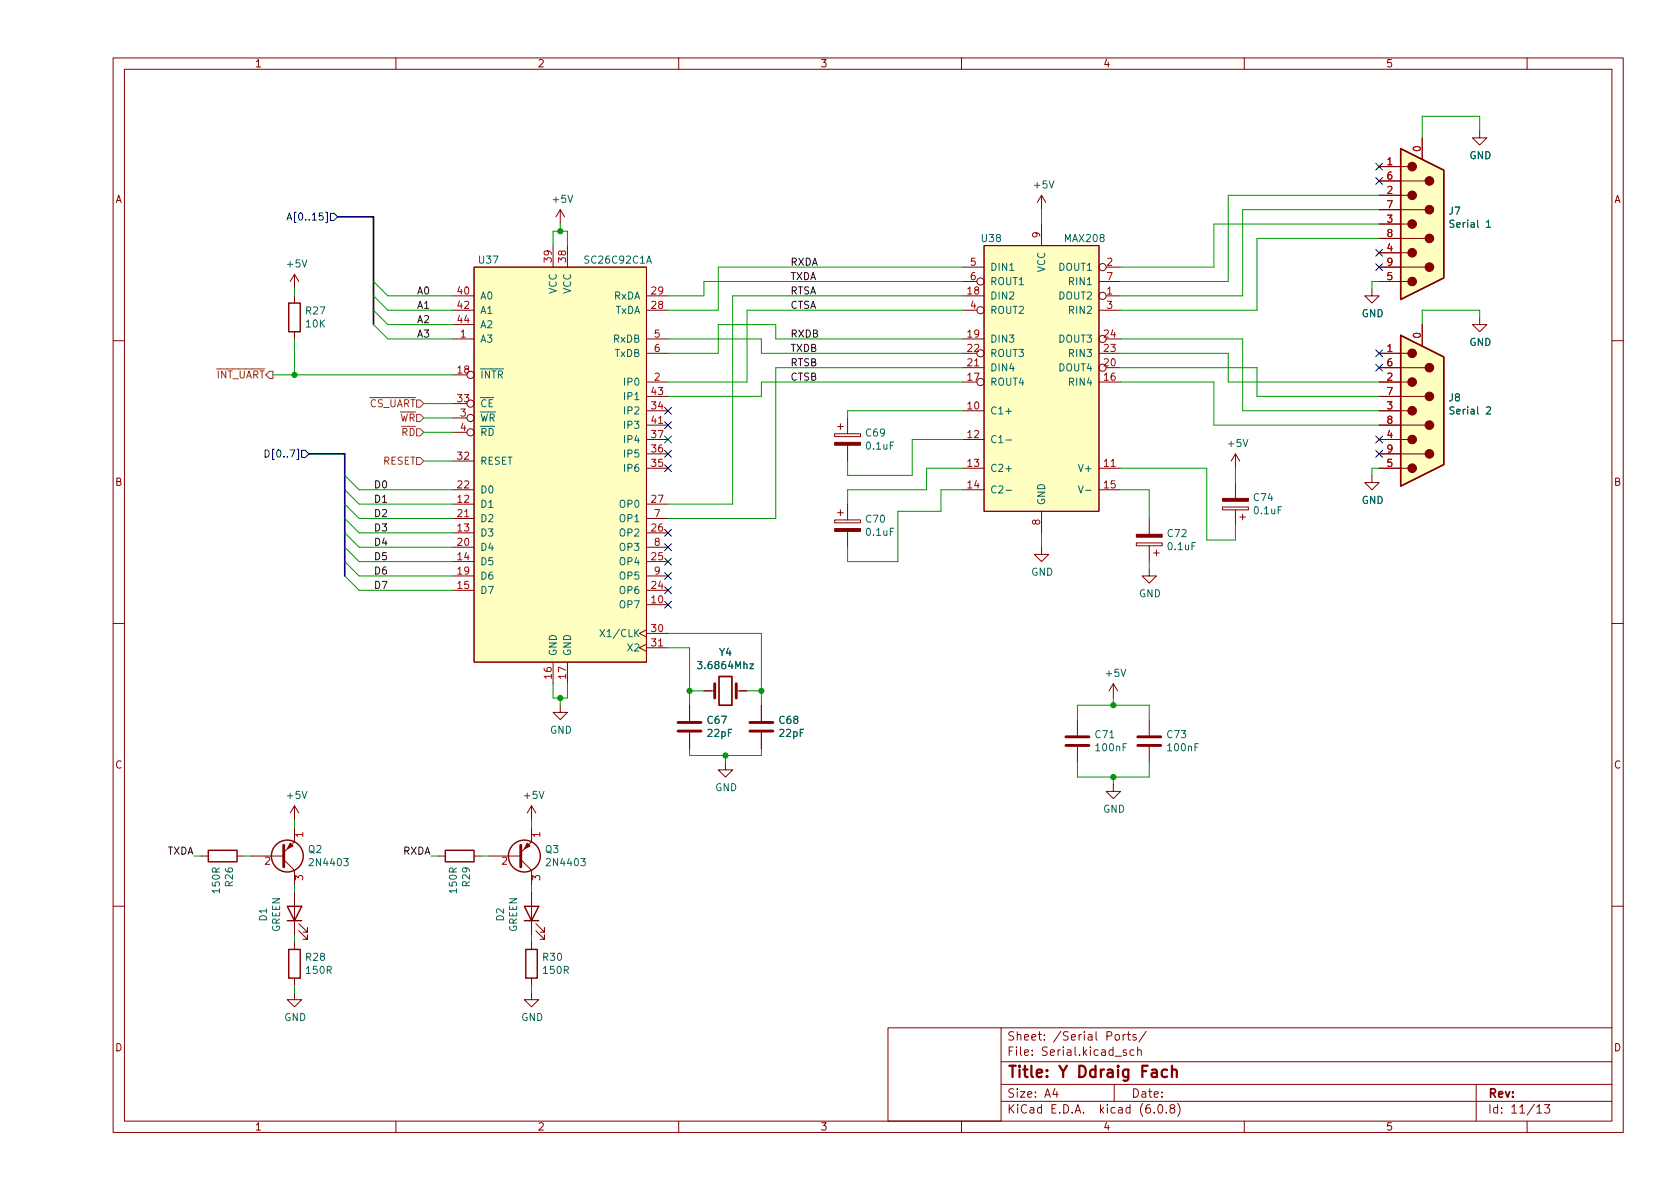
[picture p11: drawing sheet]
<svg xmlns="http://www.w3.org/2000/svg" width="297mm" height="210mm" viewBox="0 0 297 210" stroke-linecap="round" stroke-linejoin="round" font-family="sans-serif">
<g fill="none" stroke="#840000" stroke-width=".18">
<path d="M20 10.2h267v190.1h-267zM22 12.2h263v186.1h-263zM70 10.2v2M120 10.2v2M170 10.2v2M220 10.2v2M270 10.2v2M99.1 37.1l-.8 1.2M99.1 37.1v2.5M99.1 37.1l.7 1.2M184.1 34.5v2.6M184.1 39.6v3.8"/>
<path d="M184.1 34.5l-.7 1.3M184.1 34.5l.8 1.3M243.8 29.5h5.1M243.8 32h8.2M243.8 34.5h5.1M243.8 37.1h8.2M243.8 39.6h5.1M251.5 24.4v3.8M261.6 23.1v1.3h1.3l-1.3 1.2-1.3-1.2h1.3M52.1 48.5v2.5M52.1 52.3v1.3M52.1 58.7v1.2"/>
<path d="M52.1 48.5l-.8 1.3M52.1 48.5l.7 1.3M80 59.9h3.8M80 54.9h3.8M80 52.3h3.8M80 57.4h3.8M83.8 47.2h30.5v69.9h-30.5zM97.8 43.4v3.8M100.3 43.4v3.8M114.3 59.9h3.8M114.3 54.9h3.8M114.3 52.3h3.8"/>
<path d="M170.2 47.2h3.8M170.2 49.8h2.5M170.2 59.9h3.8M170.2 54.9h2.5M170.2 52.3h3.8M174 43.4h20.3v47h-20.3zM194.3 49.8h3.8M194.3 54.9h3.8M195.6 47.2h2.5M195.6 59.9h2.5M195.6 52.3h2.5M242.6 51v1.3h1.2l-1.2 1.3-1.3-1.3h1.3"/>
<path d="M243.8 42.2h8.2M243.8 44.7h5.1M243.8 47.2h8.2M243.8 49.8h5.1M251.5 57.4v3.8M261.6 56.1v1.3h1.3l-1.3 1.3-1.3-1.3h1.3M20 60.2h2M80 66.3h2.5M80 73.9h2.5M80 71.4h2.5M80 76.4h2.5M114.3 62.5h3.8"/>
<path d="M114.3 67.6h3.8M114.3 70.1h3.8M114.3 72.6h3.8M114.3 75.2h3.8M114.3 77.7h3.8M147.6 76.7h4.5v.5h-4.5zM148.1 75.4h1M148.6 74.9v1M149.9 73.9v2.8M149.9 78.7v2.8M170.2 62.5h2.5M170.2 65h3.8"/>
<path d="M170.2 67.6h2.5M170.2 72.6h3.8M170.2 77.7h3.8M194.3 62.5h3.8M194.3 67.6h3.8M195.6 65h2.5M243.8 62.5h5.1M243.8 65h8.2M243.8 67.6h5.1M243.8 70.1h8.2M243.8 72.6h5.1M243.8 75.2h8.2"/>
<path d="M243.8 77.7h5.1M285 60.2h2M80 89.1h3.8M80 94.2h3.8M80 99.3h3.8M80 96.8h3.8M80 91.7h3.8M80 86.6h3.8M80 81.5h3.8M114.3 80.3h3.8M114.3 82.8h3.8M114.3 89.1h3.8"/>
<path d="M114.3 94.2h3.8M114.3 99.3h3.8M114.3 96.8h3.8M114.3 91.7h3.8M147.6 91.9h4.5v.6h-4.5zM148.1 90.7h1M148.6 90.2v1M149.9 89.1v2.8M149.9 94v2.8M170.2 82.8h3.8M170.2 86.6h3.8M184.1 96.8v1.2h1.3l-1.3 1.3-1.2-1.3h1.2"/>
<path d="M184.1 90.4v3.8M194.3 82.8h3.8M194.3 86.6h3.8M200.9 96h4.6v.5h-4.6zM203.2 91.7v2.8M203.2 96.5v2.8M204 97.8h1M204.5 97.3v1M216.2 89.7h4.5v.5h-4.5zM218.4 80.3v2.5M218.4 85.3v2.8M218.4 90.2v2.8"/>
<path d="M218.4 80.3l-.7 1.2M218.4 80.3l.8 1.2M219.2 91.4h1M219.7 90.9v1M242.6 84.1v1.2h1.2l-1.2 1.3-1.3-1.3h1.3M243.8 80.3h8.2M243.8 82.8h5.1M20 110.2h2M80 104.4h3.8M80 101.8h3.8M97.8 117.1v3.8M100.3 117.1v3.8"/>
<path d="M114.3 111.4l-1.3 .6 1.3 .6M114.3 113.9l-1.3 .6 1.3 .7M114.3 106.9h3.8M114.3 104.4h3.8M114.3 101.8h3.8M114.3 112h3.8M114.3 114.5h3.8M203.2 100.6v1.2h1.3l-1.3 1.3-1.3-1.3h1.3M285 110.2h2M99.1 124.7v1.3h1.2l-1.2 1.2-1.3-1.2h1.3M121.9 124.7v2.8M121.9 129.5v2.8"/>
<path d="M124.5 122.2h1.9M128.3 134.9v1.2h1.2l-1.2 1.3-1.3-1.3h1.3M130.2 122.2h1.9M134.6 124.7v2.8M134.6 129.5v2.8M190.5 127.2v2.8M190.5 132.1v2.8M196.8 138.7v1.2h1.3l-1.3 1.3-1.2-1.3h1.2M196.8 120.9l-.7 1.3M196.8 120.9v2.5M196.8 120.9l.8 1.3M203.2 127.2v2.8"/>
<path d="M203.2 132.1v2.8M35.6 151.4h1.2M41.9 151.4h1.3M44.4 151.4h5.8M50.2 152l1.9 1.9v2.6M52.1 146.3v2.5l-1.9 1.9M52.1 142.5v2.5M52.1 157.7v7.6M52.1 142.5l-.8 1.3M52.1 142.5l.7 1.3M77.5 151.4h1.2M83.8 151.4h1.3"/>
<path d="M86.4 151.4h5.7M92.1 152l1.9 1.9v2.6M94 146.3v2.5l-1.9 1.9M94 142.5v2.5M94 157.7v7.6M94 142.5l-.8 1.3M94 142.5l.7 1.3M20 160.2h2M52.1 175.5v1.3h1.2l-1.2 1.2-1.3-1.2h1.3M52.1 166.6v1.3M52.1 173v1.2M52.8 164.6l1.6 1.5v-.8v.8h-.8"/>
<path d="M52.8 163.3l1.6 1.5v-.7v.7h-.8M94 175.5v1.3h1.2l-1.2 1.2-1.3-1.2h1.3M94 166.6v1.3M94 173v1.2M94.7 164.6l1.6 1.5v-.8v.8h-.8M94.7 163.3l1.6 1.5v-.7v.7h-.8M285 160.2h2M70 198.3v2M120 198.3v2M157 181.8h20v16.5h-20zM170 198.3v2M177 194.8h108"/>
<path d="M177 191.8h108M177 187.8h108M177 181.8h108M186.5 192.5l-.4 1h1M186.9 193v1M197 191.8v3M197.2 183.1l.2-.2 .5 .2v.5l-.1 .3h-.4l-.2-.1zM198.6 182.9v1M199 182.9l-.3 .1-.1 .2M199.1 185.7l-.3-.1-.2 .2v.3l.5 .1v.4h-.5M199.3 182.9h.6M199.5 182.4v1.3l.4 .2"/>
<path d="M200.5 185.7l-.4-.1-.3 .3v.4l.1 .3h.6M200.9 183l-.4-.1-.2 .2 .1 .3 .5 .1v.4h-.6M201.1 185.8l.3-.2 .3 .1 .1 .9M201.1 185.1v1.5M202.6 182.4l-1.2 1.9M204.1 196.7v.1M204.9 195.4l.2-.1a.81 .81 0 0 1 .6 .7 .81 .81 0 0 1-.3 .8h-.2a.81 .81 0 0 1-.6-.6 .81 .81 0 0 1 .3-.8zM206.2 196.7v.1M207.1 196l-.2-.3v-.2l.2-.2 .5 .1 .1 .2-.1 .2-.6 .2-.1 .3v.4l.2 .1h.5l.1-.3-.1-.4-.2-.1M208.2 195.1a1.72 1.72 0 0 1 0 2.3M220 198.3v2M261 191.8v6.5"/>
<path d="M270 198.3v2M271.7 195.8l.5-.5v1.5M271.7 196.8h.9M273.1 195.3h.9l-.5 .6 .4 .1v.7l-.2 .1h-.4l-.2-.1"/>
<circle cx="173.4" cy="49.8" r=".63"/>
<circle cx="173.4" cy="54.9" r=".63"/>
<circle cx="194.9" cy="47.2" r=".63"/>
<circle cx="194.9" cy="59.9" r=".63"/>
<circle cx="194.9" cy="52.3" r=".63"/>
<circle cx="83.2" cy="73.9" r=".63"/>
<circle cx="83.2" cy="66.3" r=".63"/>
<circle cx="83.2" cy="76.4" r=".63"/>
<circle cx="83.2" cy="71.4" r=".63"/>
<circle cx="173.4" cy="67.6" r=".63"/>
<circle cx="173.4" cy="62.5" r=".63"/>
<circle cx="194.9" cy="65" r=".63"/>
</g>
<path d="M206.4 189.2l-.6-.1-.4 .4v.6l.2 .3 .2 .1 .6-.1M207.2 189.3a.5 .5 0 0 1 .9 .1v1.1M207.2 188.5v2" fill="none" stroke="#840000" stroke-width=".4"/>
<g fill="#840000" stroke="#840000" stroke-width=".18">
<path d="M200.9 94.5h4.6v.5h-4.6z"/>
<path d="M216.2 88.1h4.5v.5h-4.5z"/>
<path d="M147.6 93.5h4.5v.5h-4.5z"/>
<path d="M51.3 149.1l.5 .5-1 .5z"/>
<path d="M93.2 149.1l.5 .5-1 .5z"/>
<path d="M147.6 78.2h4.5v.5h-4.5z"/>
<circle cx="249.7" cy="29.5" r=".76"/>
<circle cx="249.7" cy="34.5" r=".76"/>
<circle cx="249.7" cy="39.6" r=".76"/>
<circle cx="249.7" cy="44.7" r=".76"/>
<circle cx="249.7" cy="49.8" r=".76"/>
<circle cx="252.7" cy="32" r=".76"/>
<circle cx="252.7" cy="37.1" r=".76"/>
<circle cx="252.7" cy="42.2" r=".76"/>
<circle cx="252.7" cy="47.2" r=".76"/>
<circle cx="249.7" cy="62.5" r=".76"/>
<circle cx="249.7" cy="67.6" r=".76"/>
<circle cx="249.7" cy="72.6" r=".76"/>
<circle cx="249.7" cy="77.7" r=".76"/>
<circle cx="249.7" cy="82.8" r=".76"/>
<circle cx="252.7" cy="65" r=".76"/>
<circle cx="252.7" cy="70.1" r=".76"/>
<circle cx="252.7" cy="75.2" r=".76"/>
<circle cx="252.7" cy="80.3" r=".76"/>
</g>
<g fill="#ffffc2" stroke="#ffffc2" stroke-width=".18">
<path d="M247.6 26.3l7.7 3.8v19l-7.7 3.9z"/>
<path d="M247.6 59.3l7.7 3.8v19.1l-7.7 3.8z"/>
<path d="M83.8 47.2h30.5v69.9h-30.5z"/>
<path d="M174 43.4h20.3v47h-20.3z"/>
</g>
<g fill="none" stroke="#840000" stroke-width=".25">
<path d="M247.6 26.3l7.7 3.8v19l-7.7 3.9zM51.1 53.6h2v5.1h-2zM247.6 59.3l7.7 3.8v19.1l-7.7 3.8zM36.8 150.4h5.1v2h-5.1zM78.7 150.4h5.1v2h-5.1zM50.8 160.3h2.5l-1.2 2.5zM50.8 162.8h2.5M51.1 167.9h2v5.1h-2zM92.7 160.3h2.5l-1.2 2.5zM92.7 162.8h2.5M93 167.9h2v5.1h-2z"/>
<circle cx="50.8" cy="151.4" r="2.82"/>
<circle cx="92.7" cy="151.4" r="2.82"/>
</g>
<path d="M262.8 39.3l.4-.4v1.3M262.8 40.2h.8M177.9 77.8h.9M262.8 72.1l.5-.2 .3 .4-.8 .9h.8M177.9 86.7h.9M190.7 85.9l.4 1.3 .4-1.3M191.9 86.7h1M106.1 111.3l.8 1.3M106.9 111.3l-.8 1.3M132.6 117.4h.6l-.6 .8h.6" fill="none" stroke="#006464" stroke-width=".18"/>
<path d="M127.1 119.6h2.3v5.1h-2.3z" fill="none" stroke="#840000" stroke-width=".3"/>
<path d="M119.9 129.3h4.1M119.9 127.8h4.1M126.4 120.9v2.5M130.2 120.9v2.5M132.6 129.3h4.1M132.6 127.8h4.1M188.5 131.8h4M188.5 130.3h4M201.2 131.8h4M201.2 130.3h4M50.2 149.5v3.8M92.1 149.5v3.8" fill="none" stroke="#840000" stroke-width=".51"/>
<g fill="none" stroke="#000084" stroke-width=".18">
<path d="M50.7 38.9l.5-1.2 .4 1.2M50.9 38.6h.6M58.4 37.7h.7l.6 .6-.6 .7h-.7zM243.2 31.4l1.2 1.2M243.2 28.8l1.2 1.3M244.4 31.4l-1.2 1.2M244.4 28.8l-1.2 1.3M243.2 44.1l1.2 1.2M243.2 46.6l1.2 1.2M244.4 44.1l-1.2 1.2M244.4 46.6l-1.2 1.2M46.9 79.6a.64 .64 0 0 1 .7 .6 .64 .64 0 0 1-.7 .6z"/>
<path d="M53.3 79.6h.7l.6 .7-.6 .6h-.7zM117.5 79.6l1.2 1.3M117.5 77.1l1.2 1.2M117.5 72l1.2 1.2M117.5 74.6l1.2 1.2M118.7 79.6l-1.2 1.3M118.7 77.1l-1.2 1.2M118.7 72l-1.2 1.2M118.7 74.6l-1.2 1.2M243.2 77.1l1.2 1.2M243.2 79.6l1.2 1.3M243.2 64.4l1.2 1.2"/>
<path d="M243.2 61.9l1.2 1.2M244.4 77.1l-1.2 1.2M244.4 79.6l-1.2 1.3M244.4 64.4l-1.2 1.2M244.4 61.9l-1.2 1.2M117.5 82.2l1.2 1.2M117.5 98.7l1.2 1.2M117.5 96.2l1.2 1.2M117.5 93.6l1.2 1.2M118.7 82.2l-1.2 1.2M118.7 98.7l-1.2 1.2M118.7 96.2l-1.2 1.2"/>
<path d="M118.7 93.6l-1.2 1.2M117.5 101.2l1.2 1.3M117.5 103.8l1.2 1.2M117.5 106.3l1.2 1.2M118.7 101.2l-1.2 1.3M118.7 103.8l-1.2 1.2M118.7 106.3l-1.2 1.2"/>
</g>
<path d="M47 66.3l.6-.6h.7v1.2h-.7zM73.7 70.7h.6l.6 .7-.6 .6h-.6zM73.7 80.9h.6l.6 .6-.6 .7h-.6z" fill="none" stroke="#725600" stroke-width=".18"/>
<path d="M59.7 38.3h6.3v19.1M54.6 80.3h6.4v21.5" fill="none" stroke="#000084" stroke-width=".3"/>
<g fill="none" stroke="#009600" stroke-width=".18">
<path d="M99.1 39.6v1.3M184.1 37.1v2.5M243.8 37.1h-24.1v15.2h-21.6M243.8 34.5h-26.6v15.3h-19.1M243.8 39.6h-29.2v7.6h-16.5M261.6 23.1v-2.5h-10.1v3.8M52.1 51v1.3M52.1 59.9v6.4M66 52.3l2.6 2.6h11.4M66 57.4l2.6 2.5h11.4M66 49.8l2.6 2.5h11.4M66 54.9l2.6 2.5h11.4"/>
<path d="M97.8 43.4v-2.5h2.5v2.5M118.1 59.9h16.5v2.6h35.6M170.2 54.9h-38.1v12.7h-14M170.2 47.2h-43.2v7.7h-8.9M170.2 59.9h-33v-2.5h-10.2v5.1h-8.9M170.2 49.8h-45.7v2.5h-6.4M170.2 52.3h-40.7v36.8h-11.4M198.1 59.9h21.6v12.7h24.1M243.8 42.2h-21.6v12.7h-24.1M243.8 49.8h-1.2v1.2M261.6 56.1v-1.2h-10.1v2.5M48.3 66.3h31.7"/>
<path d="M74.9 76.4h5.1M74.9 73.9h5.1M74.9 71.4h5.1M170.2 72.6h-20.3v1.3M170.2 77.7h-8.9v6.4h-11.4v-2.6M170.2 67.6h-35.6v2.5h-16.5M170.2 65h-33v26.7h-19.1M198.1 65h24.1v5.1h21.6M198.1 67.6h16.5v7.6h29.2M198.1 62.5h19.1v5.1h26.6M61 96.8l2.5 2.5h16.5M61 84.1l2.5 2.5h16.5"/>
<path d="M61 99.3l2.5 2.5h16.5M61 89.1l2.5 2.6h16.5M61 94.2l2.5 2.6h16.5M61 91.7l2.5 2.5h16.5M61 86.6l2.5 2.5h16.5M74.9 81.5h5.1M170.2 82.8h-6.4v3.8h-13.9v2.5M170.2 86.6h-3.8v3.8h-7.7v8.9h-8.8v-2.5M184.1 94.2v2.6M198.1 82.8h15.3v12.7h5v-2.5M198.1 86.6h5.1v5.1M203.2 99.3v1.3"/>
<path d="M218.4 82.8v2.5M243.8 82.8h-1.2v1.3M61 101.8l2.5 2.6h16.5M118.1 114.5h3.8v10.2M118.1 112h16.5v12.7M97.8 120.9v2.5h2.5v-2.5M99.1 123.4v1.3M121.9 122.2h2.6M121.9 132.3v1.3h12.7v-1.3M128.3 133.6v1.3M132.1 122.2h2.5M190.5 127.2v-2.5h12.7v2.5"/>
<path d="M190.5 134.9v2.5h12.7v-2.5M196.8 123.4v1.3M196.8 137.4v1.3M34.3 151.4h1.3M43.2 151.4h1.2M52.1 145v1.3M52.1 156.5v1.2M76.2 151.4h1.3M85.1 151.4h1.3M94 145v1.3M94 156.5v1.2M52.1 165.3v1.3"/>
<path d="M52.1 174.2v1.3M94 165.3v1.3M94 174.2v1.3"/>
</g>
<g fill="#009600" stroke="#009600" stroke-width=".18">
<circle cx="99.1" cy="123.4" r=".46"/>
<circle cx="121.9" cy="122.2" r=".46"/>
<circle cx="196.8" cy="137.4" r=".46"/>
<circle cx="134.6" cy="122.2" r=".46"/>
<circle cx="196.8" cy="124.7" r=".46"/>
<circle cx="128.3" cy="133.6" r=".46"/>
<circle cx="52.1" cy="66.3" r=".46"/>
<circle cx="99.1" cy="40.9" r=".46"/>
</g>
<text font-size="2.8" fill="#840000" x="178" y="190.6">Title: Y Ddraig Fach</text>
<g font-size="2.1" fill="#840000">
<text x="178" y="184">Sheet: /Serial Ports/</text>
<text x="178" y="186.7">File: Serial.kicad_sch</text>
<text x="178" y="196.9">KiCad E.D.A. kicad (6.0.8)</text>
<text x="178" y="194.1">Size: A4</text>
<text x="200" y="194.1">Date:</text>
<text x="263" y="194.1">Rev:</text>
<text x="263" y="196.9">Id: 11/13</text>
</g>
<g font-size="1.8" fill="#840000">
<text x="45" y="11.9">1</text>
<text x="95" y="11.9">2</text>
<text x="145" y="11.9">3</text>
<text x="195" y="11.9">4</text>
<text x="245" y="11.9">5</text>
<text x="20.3" y="35.9">A</text>
<text x="285.3" y="35.9">A</text>
<text x="20.3" y="85.9">B</text>
<text x="285.3" y="85.9">B</text>
<text x="20.3" y="135.9">C</text>
<text x="285.3" y="135.9">C</text>
<text x="20.3" y="185.9">D</text>
<text x="285.3" y="185.9">D</text>
<text x="45" y="199.9">1</text>
<text x="95" y="199.9">2</text>
<text x="145" y="199.9">3</text>
<text x="195" y="199.9">4</text>
<text x="245" y="199.9">5</text>
</g>
<g font-size="1.8" fill="#a90000">
<text x="245.3" y="29.2">1</text>
<text x="251.2" y="26.8" transform="rotate(-90 251.2 26.8)">0</text>
<text x="245.3" y="34.3">2</text>
<text x="245.3" y="31.7">6</text>
<text x="245.3" y="39.4">3</text>
<text x="245.3" y="36.8">7</text>
<text x="245.3" y="41.9">8</text>
<text x="97.5" y="46.3" transform="rotate(-90 97.5 46.3)">39</text>
<text x="100.1" y="46.3" transform="rotate(-90 100.1 46.3)">38</text>
<text x="171.6" y="47">5</text>
<text x="183.9" y="42" transform="rotate(-90 183.9 42)">9</text>
<text x="195.7" y="47">2</text>
<text x="245.3" y="44.4">4</text>
<text x="245.3" y="47">9</text>
<text x="80.9" y="52.1">40</text>
<text x="115.2" y="52.1">29</text>
<text x="171.1" y="52.1">18</text>
<text x="171.6" y="49.5">6</text>
<text x="195.7" y="52.1">1</text>
<text x="195.7" y="49.5">7</text>
<text x="245.3" y="49.5">5</text>
<text x="80.9" y="54.6">42</text>
<text x="80.9" y="57.1">44</text>
<text x="81.4" y="59.7">1</text>
<text x="115.2" y="54.6">28</text>
<text x="115.7" y="59.7">5</text>
<text x="171.1" y="59.7">19</text>
<text x="171.6" y="54.6">4</text>
<text x="195.2" y="59.7">24</text>
<text x="195.7" y="54.6">3</text>
<text x="251.2" y="59.8" transform="rotate(-90 251.2 59.8)">0</text>
<text x="115.7" y="62.2">6</text>
<text x="171.1" y="64.8">21</text>
<text x="171.1" y="62.2">22</text>
<text x="195.2" y="64.8">20</text>
<text x="195.2" y="62.2">23</text>
<text x="245.3" y="62.2">1</text>
<text x="245.3" y="64.8">6</text>
<text x="80.9" y="66">18</text>
<text x="80.9" y="71.1">33</text>
<text x="115.2" y="69.8">43</text>
<text x="115.7" y="67.3">2</text>
<text x="171.1" y="67.3">17</text>
<text x="195.2" y="67.3">16</text>
<text x="245.3" y="67.3">2</text>
<text x="245.3" y="69.8">7</text>
<text x="81.4" y="73.7">3</text>
<text x="81.4" y="76.2">4</text>
<text x="115.2" y="72.4">34</text>
<text x="115.2" y="77.5">37</text>
<text x="115.2" y="74.9">41</text>
<text x="171.1" y="72.4">10</text>
<text x="171.1" y="77.5">12</text>
<text x="245.3" y="72.4">3</text>
<text x="245.3" y="77.5">4</text>
<text x="245.3" y="74.9">8</text>
<text x="80.9" y="81.3">32</text>
<text x="115.2" y="82.5">35</text>
<text x="115.2" y="80">36</text>
<text x="171.1" y="82.5">13</text>
<text x="195.2" y="82.5">11</text>
<text x="245.3" y="82.5">5</text>
<text x="245.3" y="80">9</text>
<text x="80.9" y="88.9">12</text>
<text x="80.9" y="86.4">22</text>
<text x="115.2" y="88.9">27</text>
<text x="171.1" y="86.4">14</text>
<text x="195.2" y="86.4">15</text>
<text x="80.9" y="94">13</text>
<text x="80.9" y="91.4">21</text>
<text x="115.2" y="94">26</text>
<text x="115.7" y="91.4">7</text>
<text x="183.9" y="92.8" transform="rotate(-90 183.9 92.8)">8</text>
<text x="80.9" y="99.1">14</text>
<text x="80.9" y="101.6">19</text>
<text x="80.9" y="96.5">20</text>
<text x="115.2" y="99.1">25</text>
<text x="115.7" y="96.5">8</text>
<text x="115.7" y="101.6">9</text>
<text x="80.9" y="104.1">15</text>
<text x="115.2" y="106.7">10</text>
<text x="115.2" y="104.1">24</text>
<text x="115.2" y="111.8">30</text>
<text x="97.5" y="120" transform="rotate(-90 97.5 120)">16</text>
<text x="100.1" y="120" transform="rotate(-90 100.1 120)">17</text>
<text x="115.2" y="114.3">31</text>
<text x="53.6" y="148.1" transform="rotate(-90 53.6 148.1)">1</text>
<text x="95.5" y="148.1" transform="rotate(-90 95.5 148.1)">1</text>
<text x="46.8" y="152.9">2</text>
<text x="53.6" y="155.7" transform="rotate(-90 53.6 155.7)">3</text>
<text x="88.7" y="152.9">2</text>
<text x="95.5" y="155.7" transform="rotate(-90 95.5 155.7)">3</text>
</g>
<g font-size="1.8" fill="#006464">
<text x="259.8" y="28.1">GND</text>
<text x="97.8" y="35.9">+5V</text>
<text x="182.9" y="33.3">+5V</text>
<text x="256.2" y="37.9">J7</text>
<text x="256.8" y="40.3">Serial 1</text>
<text x="50.9" y="47.3">+5V</text>
<text x="84.7" y="46.6">U37</text>
<text x="103.6" y="46.6">SC26C92C1A</text>
<text x="173.6" y="42.8">U38</text>
<text x="175" y="47.9">DIN1</text>
<text x="187.3" y="47.9">DOUT1</text>
<text x="188.3" y="42.8">MAX208</text>
<text x="84.8" y="53">A0</text>
<text x="98.4" y="52" transform="rotate(-90 98.4 52)">VCC</text>
<text x="101" y="52" transform="rotate(-90 101 52)">VCC</text>
<text x="108.5" y="53">RxDA</text>
<text x="175" y="53">DIN2</text>
<text x="175" y="50.4">ROUT1</text>
<text x="184.8" y="48.2" transform="rotate(-90 184.8 48.2)">VCC</text>
<text x="187.3" y="53">DOUT2</text>
<text x="189.3" y="50.4">RIN1</text>
<text x="54.2" y="55.6">R27</text>
<text x="54.2" y="57.9">10K</text>
<text x="84.8" y="55.5">A1</text>
<text x="84.8" y="58">A2</text>
<text x="108.7" y="55.5">TxDA</text>
<text x="175" y="55.5">ROUT2</text>
<text x="189.3" y="55.5">RIN2</text>
<text x="240.7" y="56.1">GND</text>
<text x="84.8" y="60.6">A3</text>
<text x="108.5" y="60.6">RxDB</text>
<text x="108.7" y="63.1">TxDB</text>
<text x="175" y="60.6">DIN3</text>
<text x="175" y="65.7">DIN4</text>
<text x="175" y="63.1">ROUT3</text>
<text x="187.3" y="65.7">DOUT4</text>
<text x="187.3" y="60.6">DOUT3</text>
<text x="189.3" y="63.1">RIN3</text>
<text x="259.8" y="61.2">GND</text>
<text x="84.8" y="66.9">~{INTR}</text>
<text x="110.6" y="68.2">IP0</text>
<text x="110.6" y="70.7">IP1</text>
<text x="175" y="68.2">ROUT4</text>
<text x="189.3" y="68.2">RIN4</text>
<text x="256.2" y="71">J8</text>
<text x="84.8" y="74.5">~{WR}</text>
<text x="84.8" y="72">~{CE}</text>
<text x="84.8" y="77.1">~{RD}</text>
<text x="110.6" y="73.3">IP2</text>
<text x="110.6" y="75.8">IP3</text>
<text x="153.2" y="77.2">C69</text>
<text x="175" y="73.3">C1+</text>
<text x="256.8" y="73.3">Serial 2</text>
<text x="84.8" y="82.2">RESET</text>
<text x="110.6" y="83.4">IP6</text>
<text x="110.6" y="80.9">IP5</text>
<text x="110.6" y="78.4">IP4</text>
<text x="153.3" y="79.5">0.1uF</text>
<text x="175" y="78.4">C1-</text>
<text x="175" y="83.4">C2+</text>
<text x="191.1" y="83.4">V+</text>
<text x="217.2" y="79">+5V</text>
<text x="84.8" y="89.8">D1</text>
<text x="84.8" y="87.2">D0</text>
<text x="109.7" y="89.8">OP0</text>
<text x="175" y="87.2">C2-</text>
<text x="184.8" y="89.4" transform="rotate(-90 184.8 89.4)">GND</text>
<text x="221.7" y="88.6">C74</text>
<text x="240.7" y="89.1">GND</text>
<text x="84.8" y="94.9">D3</text>
<text x="84.8" y="92.3">D2</text>
<text x="109.7" y="94.9">OP2</text>
<text x="109.7" y="92.3">OP1</text>
<text x="153.2" y="92.4">C70</text>
<text x="153.3" y="94.7">0.1uF</text>
<text x="206.5" y="95">C72</text>
<text x="221.8" y="90.9">0.1uF</text>
<text x="84.8" y="99.9">D5</text>
<text x="84.8" y="97.4">D4</text>
<text x="109.7" y="99.9">OP4</text>
<text x="109.7" y="97.4">OP3</text>
<text x="182.3" y="101.8">GND</text>
<text x="206.6" y="97.3">0.1uF</text>
<text x="84.8" y="105">D7</text>
<text x="84.8" y="102.5">D6</text>
<text x="109.7" y="107.6">OP7</text>
<text x="109.7" y="105">OP6</text>
<text x="109.7" y="102.5">OP5</text>
<text x="201.4" y="105.6">GND</text>
<text x="107" y="112.6">X1/CLK</text>
<text x="98.4" y="116.1" transform="rotate(-90 98.4 116.1)">GND</text>
<text x="101" y="116.1" transform="rotate(-90 101 116.1)">GND</text>
<text x="111.1" y="115.2">X2</text>
<text x="123.8" y="118.3">3.6864Mhz</text>
<text x="127.2" y="116">Y4</text>
<text x="195.6" y="119.7">+5V</text>
<text x="97.2" y="129.7">GND</text>
<text x="125.1" y="128">C67</text>
<text x="125.2" y="130.3">22pF</text>
<text x="137.8" y="128">C68</text>
<text x="137.9" y="130.3">22pF</text>
<text x="193.7" y="130.5">C71</text>
<text x="206.4" y="130.5">C73</text>
<text x="193.9" y="132.8">100nF</text>
<text x="206.6" y="132.8">100nF</text>
<text x="50.9" y="141.3">+5V</text>
<text x="92.8" y="141.3">+5V</text>
<text x="126.4" y="139.9">GND</text>
<text x="195" y="143.7">GND</text>
<text x="54.5" y="150.8">Q2</text>
<text x="55" y="153.2">2N4403</text>
<text x="96.4" y="150.8">Q3</text>
<text x="96.9" y="153.2">2N4403</text>
<text x="38.9" y="157.8" transform="rotate(-90 38.9 157.8)">150R</text>
<text x="41.2" y="156.7" transform="rotate(-90 41.2 156.7)">R26</text>
<text x="80.8" y="157.8" transform="rotate(-90 80.8 157.8)">150R</text>
<text x="83.1" y="156.7" transform="rotate(-90 83.1 156.7)">R29</text>
<text x="47.2" y="162.8" transform="rotate(-90 47.2 162.8)">D1</text>
<text x="49.5" y="164.9" transform="rotate(-90 49.5 164.9)">GREEN</text>
<text x="89.1" y="162.8" transform="rotate(-90 89.1 162.8)">D2</text>
<text x="91.4" y="164.9" transform="rotate(-90 91.4 164.9)">GREEN</text>
<text x="54.2" y="169.9">R28</text>
<text x="54.3" y="172.2">150R</text>
<text x="96.1" y="169.9">R30</text>
<text x="96.2" y="172.2">150R</text>
<text x="50.2" y="180.5">GND</text>
<text x="92.1" y="180.5">GND</text>
</g>
<g font-size="1.8" fill="#000084">
<text x="51.9" y="39">A[0..15]</text>
<text x="47.8" y="80.9">D[0..7]</text>
</g>
<g font-size="1.8" fill="#0f0f0f">
<text x="139.7" y="47">RXDA</text>
<text x="73.7" y="52.1">A0</text>
<text x="139.7" y="49.5">TXDA</text>
<text x="139.7" y="52.1">RTSA</text>
<text x="73.7" y="57.1">A2</text>
<text x="73.7" y="59.7">A3</text>
<text x="73.7" y="54.6">A1</text>
<text x="139.7" y="54.6">CTSA</text>
<text x="139.7" y="59.7">RXDB</text>
<text x="139.7" y="64.8">RTSB</text>
<text x="139.7" y="62.2">TXDB</text>
<text x="139.7" y="67.3">CTSB</text>
<text x="66" y="86.3">D0</text>
<text x="66" y="88.9">D1</text>
<text x="66" y="91.4">D2</text>
<text x="66" y="94">D3</text>
<text x="66" y="101.6">D6</text>
<text x="66" y="96.5">D4</text>
<text x="66" y="99">D5</text>
<text x="66" y="104.1">D7</text>
<text x="29.5" y="151.1">TXDA</text>
<text x="71.2" y="151.1">RXDA</text>
</g>
<g font-size="1.8" fill="#725600">
<text x="36.8" y="66.9">~{INT_UART}</text>
<text x="63.8" y="72">~{CS_UART}</text>
<text x="69.2" y="74.5">~{WR}</text>
<text x="69.6" y="77.1">~{RD}</text>
<text x="67.7" y="82.2">RESET</text>
</g>
</svg>
